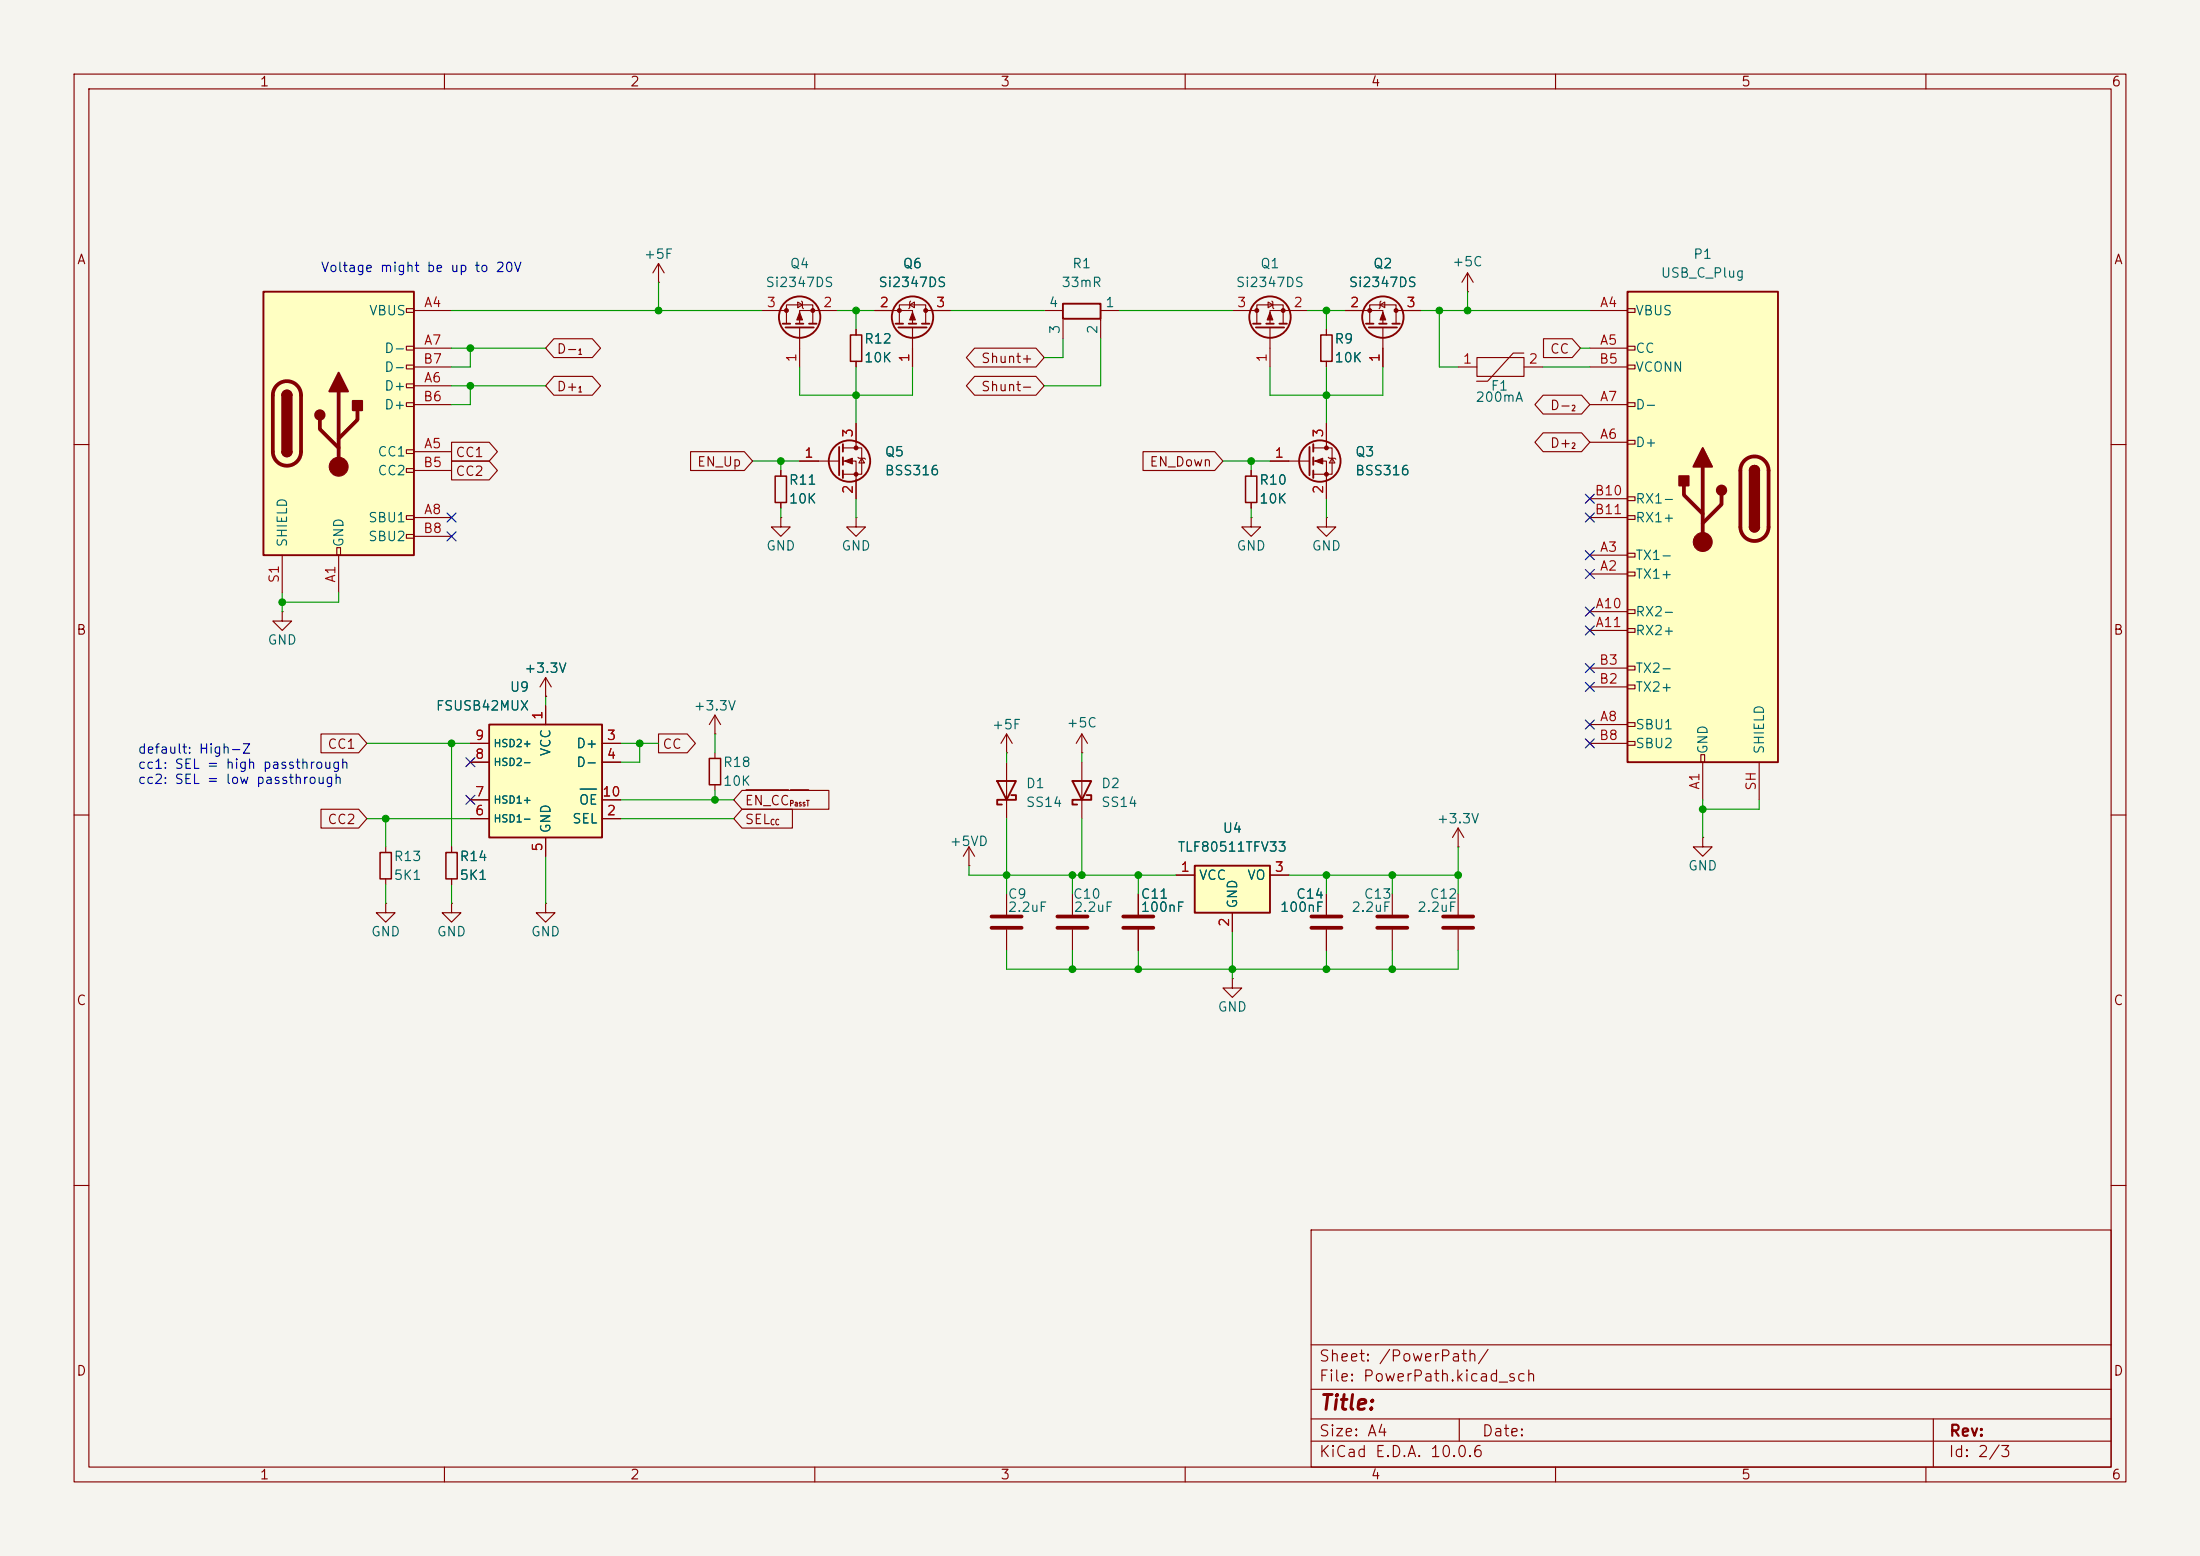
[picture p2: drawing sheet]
<svg xmlns="http://www.w3.org/2000/svg" width="297mm" height="210mm" viewBox="0 0 297 210" stroke-linecap="round" stroke-linejoin="round" font-family="sans-serif">
<path d="M0 0h297v210h-297z" fill="#f5f4ef" stroke="#f5f4ef" stroke-width=".14"/>
<g fill="none" stroke="#840000" stroke-width=".15">
<path d="M10 10h277v190h-277zM12 12h273v186h-273zM60 10v2M110 10v2M160 10v2M210 10v2M260 10v2M88.9 38.1h.1M88.9 35.6l-.8 1.2M88.9 35.6l.8 1.2M88.9 35.6v2.5M198.1 39.4h.1"/>
<path d="M198.1 36.8l-.7 1.3M198.1 36.8l.8 1.3M198.1 36.8v2.6M102.9 41.9h3.3M106.2 43.7v-2.6h3.5v2.6M107.7 40.8l.6 .3-.6 .4zM107.9 44.2v5.3M108.2 40.6l.1 .2v.7l.2 .2M113 41.9h-5.1v1.8M115.6 44.5v.7M115.6 48.8v.7M115.6 57.2v3.3"/>
<path d="M118.1 41.9h5.1v1.8M121.4 43.7v-2.6h3.6v2.6M122.8 41.1l.6-.3v.7zM122.9 40.6l-.1 .2v.7l-.1 .2M123.2 44.2v5.3M125 41.9h3.3M10 60h2M107.9 62.2h5.4M113.8 60.5h2.5v3.5h-2.5M113.8 62.2h1.8v5.1M115.8 61.7l.2 .1h.7l.1 .2M116.3 61.8l.4 .7h-.7z"/>
<path d="M285 60h2M135.9 99.1v2.5M135.9 99.1l-.8 1.2M135.9 99.1l.8 1.2M146 99.1l-.7 1.2M146 99.1l.8 1.2M146 99.1v2.5M10 110h2M96.5 101.6v.8M96.5 105.9v.8M130.8 116.8h.1M130.8 114.3l-.8 1.3"/>
<path d="M130.8 114.3l.8 1.3M130.8 114.3v2.5M135.9 101.6h.1M135.9 102.9v7.6M146 101.6h.1M146 102.9v7.6M196.8 114.3h.1M196.8 111.8l-.7 1.2M196.8 111.8l.8 1.2M196.8 111.8v2.5M229.9 113v1.3h1.2l-1.2 1.3-1.3-1.3h1.3M229.9 113h.1"/>
<path d="M285 110h2M52.1 121.9v1.3h1.2l-1.2 1.3-1.3-1.3h1.3M52.1 121.9h.1M61 121.9v1.3h1.2l-1.2 1.3-1.3-1.3h1.3M61 121.9h.1M73.7 121.9v1.3h1.2l-1.2 1.3-1.3-1.3h1.3M73.7 121.9h.1M135.9 120.7v2.7M135.9 125.5v2.8M144.8 120.7v2.7M144.8 125.5v2.8M153.7 120.7v2.7"/>
<path d="M153.7 125.5v2.8M166.4 132.1v1.3h1.2l-1.2 1.2-1.3-1.2h1.3M166.4 132.1h.1M179.1 120.7v2.7M179.1 125.5v2.8M188 120.7v2.7M188 125.5v2.8M196.8 120.7v2.7M196.8 125.5v2.8M10 160h2M177 166h108v32h-108zM285 160h2"/>
<path d="M60 198v2M110 198v2M160 198v2M177 194.5h108M177 191.5h108M177 187.5h108M177 181.5h108M197 191.5v3M210 198v2M260 198v2M261 191.5v6.5"/>
</g>
<g fill="none" stroke="#840000" stroke-width=".25">
<path d="M105.7 43.7h1M106 44.2h3.9M107.4 43.7h1.1M109.2 43.7h1M113.8 59.9v1.1M120.9 43.7h1M121.3 44.2h3.8M122.7 43.7h1M124.5 43.7h1M113.3 60.3v3.8M113.8 61.7v1M113.8 63.5v1"/>
<path d="M134.6 105.4h2.6l-1.3 2.6zM136.5 107.3h.7v.7h-2.6v.6h.7M144.8 105.4h2.5l-1.3 2.6zM146.7 107.3h.6v.7h-2.5v.6h.6"/>
<circle cx="107.9" cy="42.8" r="2.79"/>
<circle cx="123.2" cy="42.8" r="2.79"/>
<circle cx="114.7" cy="62.2" r="2.79"/>
</g>
<g fill="#840000" stroke="#840000" stroke-width=".15">
<path d="M107.9 42.2l.4 1h-.7z"/>
<path d="M123.2 42.2l.4 1h-.8z"/>
<path d="M114 62.2l1.1-.4v.8z"/>
<circle cx="106.2" cy="41.9" r=".25"/>
<circle cx="109.7" cy="41.9" r=".25"/>
<circle cx="125" cy="41.9" r=".25"/>
<circle cx="121.4" cy="41.9" r=".25"/>
<circle cx="115.6" cy="60.5" r=".25"/>
<circle cx="115.6" cy="64" r=".25"/>
</g>
<path d="M133.9 123.7h4M133.9 125.2h4M142.7 123.7h4.1M142.7 125.2h4.1M151.6 123.7h4.1M151.6 125.2h4.1M177 123.7h4.1M177 125.2h4.1M185.9 123.7h4.1M185.9 125.2h4.1M194.8 123.7h4.1M194.8 125.2h4.1" fill="none" stroke="#840000" stroke-width=".51"/>
<path d="M114.8 45.2h1.5v3.6h-1.5zM95.8 102.4h1.5v3.5h-1.5z" fill="none" stroke="#840000" stroke-width=".2"/>
<path d="M161.3 116.8h10.1v6.4h-10.1z" fill="#ffffc2"/>
<g fill="none" stroke="#840000" stroke-width=".25">
<path d="M169.2 43.7h1M169.5 44.2h3.9M170.9 43.7h1.1M172.7 43.7h1M161.3 116.8h10.1v6.4h-10.1z"/>
<circle cx="171.4" cy="42.8" r="2.79"/>
</g>
<path d="M166.4 41.9h3.3M169.7 43.7v-2.6h3.5v2.6M171.2 40.8l.6 .3-.6 .4zM171.4 44.2v5.3M171.7 40.6l.1 .2v.7l.2 .2M176.5 41.9h-5.1v1.8M179.1 69.9v1.2h1.2l-1.2 1.3-1.3-1.3h1.3M179.1 69.9h.1M158.7 118.1h2.6M171.4 118.1h2.6M166.4 123.2v2.5" fill="none" stroke="#840000" stroke-width=".15"/>
<g fill="#840000" stroke="#840000" stroke-width=".15">
<path d="M171.4 42.2l.4 1h-.7z"/>
<circle cx="169.7" cy="41.9" r=".25"/>
<circle cx="173.2" cy="41.9" r=".25"/>
</g>
<path d="M219.7 39.4h20.3v63.5h-20.3z" fill="#ffffc2"/>
<g fill="none" stroke="#840000" stroke-width=".15">
<path d="M179.1 44.5v.7M179.1 48.8v.7M179.1 57.2v3.3M196.8 49.5h2.6M199.4 48.3h6.3v2.5h-6.3zM205.7 47.7h-1.4l-3.5 3.8h-1.5M205.7 49.5h2.6M214.6 41.9h5.1M214.6 47h5.1M214.6 59.7h5.1M214.6 54.6h5.1M214.6 49.5h5.1"/>
<path d="M219.7 41.7h1v.5h-1zM219.7 46.7h1v.5h-1zM219.7 49.3h1v.5h-1zM219.7 54.4h1v.5h-1zM219.7 59.4h1v.5h-1zM105.4 69.9v1.2h1.3l-1.3 1.3-1.3-1.3h1.3M105.4 69.9h.1M105.4 63.5v.8M105.4 67.8v.8M115.6 69.9v1.2h1.2l-1.2 1.3-1.3-1.3h1.3M115.6 69.9h.1M168.9 63.5v.8"/>
<path d="M168.9 67.8v.8M171.4 62.2h5.4M177.3 60.5h2.5v3.5h-2.5M177.3 62.2h1.8v5.1M179.3 61.7l.2 .1h.7l.1 .2M179.8 61.8l.4 .7h-.7zM214.6 77.5h5.1M214.6 74.9h5.1M214.6 67.3h5.1M214.6 69.9h5.1M219.7 67.1h1v.5h-1zM219.7 69.6h1v.5h-1z"/>
<path d="M219.7 74.7h1v.5h-1zM219.7 77.2h1v.5h-1zM73.7 94h.1M73.7 91.4l-.8 1.3M73.7 91.4l.7 1.3M73.7 91.4v2.6M96.5 99.1h.1M96.5 96.5l-.7 1.3M96.5 96.5l.8 1.3M96.5 96.5v2.6M214.6 97.8h5.1M214.6 82.6h5.1"/>
<path d="M214.6 85.1h5.1M214.6 92.7h5.1M214.6 90.2h5.1M219.7 82.3h1v.5h-1zM219.7 84.8h1v.5h-1zM219.7 89.9h1v.5h-1zM219.7 92.5h1v.5h-1zM219.7 97.5h1v.5h-1zM52.1 114.3v.8M52.1 118.6v.8M61 114.3v.8M61 118.6v.8"/>
<path d="M214.6 100.3h5.1M219.7 100.1h1v.5h-1zM229.6 101.9h.5v1h-.5zM229.9 102.9v5.1M237.5 102.9v5.1"/>
</g>
<g fill="none" stroke="#840000" stroke-width=".25">
<path d="M219.7 39.4h20.3v63.5h-20.3zM177.3 59.9v1.1M176.8 60.3v3.8M177.3 61.7v1M177.3 63.5v1M236.2 63.5a.64 .64 0 0 1 .7-.6 .64 .64 0 0 1 .6 .6M236.2 71.1a.64 .64 0 0 0 .7 .7 .64 .64 0 0 0 .6-.7"/>
<circle cx="178.2" cy="62.2" r="2.79"/>
</g>
<path d="M227.3 65.5v1.3l2.6 2.5M229.9 63v10.2M232.4 66.8v1.3l-2.5 2.5M235.5 62.2a1.9 1.9 0 0 1 2.1-.5 1.9 1.9 0 0 1 1.2 1.8v7.6a1.91 1.91 0 0 1-1.9 1.9 1.91 1.91 0 0 1-2-1.9v-7.6a1.9 1.9 0 0 1 .6-1.3z" fill="none" stroke="#840000" stroke-width=".51"/>
<g fill="#840000" stroke="#840000" stroke-width=".25">
<path d="M236.2 63.5h1.3v7.6h-1.3z"/>
<path d="M236.4 63.1a.64 .64 0 0 1 .7-.2 .64 .64 0 0 1 .4 .6h-1.3z"/>
<path d="M236.2 71.1h1.3a.64 .64 0 0 1-.6 .7 .64 .64 0 0 1-.7-.7z"/>
<path d="M229.9 60.5l1.2 2.5h-2.5z"/>
<path d="M226.7 64.3h1.3v1.2h-1.3z"/>
<circle cx="232.4" cy="66.2" r=".63"/>
</g>
<g fill="#840000" stroke="#840000" stroke-width=".15">
<path d="M177.5 62.2l1.1-.4v.8z"/>
<circle cx="229.9" cy="73.2" r="1.27"/>
<circle cx="179.1" cy="60.5" r=".25"/>
<circle cx="179.1" cy="64" r=".25"/>
</g>
<path d="M178.3 45.2h1.5v3.6h-1.5zM104.6 64.3h1.6v3.5h-1.6zM168.1 64.3h1.6v3.5h-1.6zM51.3 115.1h1.5v3.5h-1.5zM60.2 115.1h1.5v3.5h-1.5z" fill="none" stroke="#840000" stroke-width=".2"/>
<path d="M35.6 39.4h20.3v35.5h-20.3z" fill="#ffffc2"/>
<g fill="none" stroke="#840000" stroke-width=".15">
<path d="M54.9 41.7h1v.5h-1zM54.9 46.7h1v.5h-1zM54.9 49.3h1v.5h-1zM54.9 51.8h1v.5h-1zM54.9 54.4h1v.5h-1zM55.9 41.9h5.1M55.9 52.1h5.1M55.9 47h5.1M55.9 54.6h5.1M55.9 49.5h5.1M38.1 74.9v5.1M45.5 73.9h.5v1h-.5z"/>
<path d="M45.7 74.9v5.1M54.9 60.7h1v.5h-1zM54.9 63.2h1v.6h-1zM54.9 69.6h1v.5h-1zM54.9 72.1h1v.5h-1zM55.9 61h5.1M55.9 69.9h5.1M55.9 63.5h5.1M55.9 72.4h5.1"/>
</g>
<path d="M35.6 39.4h20.3v35.5h-20.3zM38.1 53.3a.64 .64 0 0 1 .6-.6 .64 .64 0 0 1 .7 .6M38.1 61a.64 .64 0 0 0 .6 .6 .64 .64 0 0 0 .7-.6" fill="none" stroke="#840000" stroke-width=".25"/>
<path d="M37.4 52a1.9 1.9 0 0 1 2.1-.4 1.9 1.9 0 0 1 1.1 1.7v7.7a1.91 1.91 0 0 1-1.9 1.9 1.91 1.91 0 0 1-1.9-1.9v-7.7a1.9 1.9 0 0 1 .6-1.3zM43.2 56.6v1.3l2.5 2.6M45.7 52.8v10.2M48.3 55.4v1.2l-2.6 2.6" fill="none" stroke="#840000" stroke-width=".51"/>
<g fill="#840000" stroke="#840000" stroke-width=".25">
<path d="M38.1 53.3h1.3v7.7h-1.3z"/>
<path d="M38.3 52.9a.64 .64 0 0 1 .7-.1 .64 .64 0 0 1 .4 .5h-1.3z"/>
<path d="M38.1 61h1.3a.64 .64 0 0 1-.7 .6 .64 .64 0 0 1-.6-.6z"/>
<path d="M45.7 50.3l1.3 2.5h-2.6z"/>
<path d="M47.6 54.1h1.3v1.3h-1.3z"/>
<circle cx="43.2" cy="56" r=".63"/>
</g>
<circle cx="45.7" cy="63" r="1.27" fill="#840000" stroke="#840000" stroke-width=".15"/>
<path d="M66 97.8h15.3v15.2h-15.3z" fill="#ffffc2"/>
<g fill="none" stroke="#840000" stroke-width=".25">
<path d="M143.5 41h5.1v2h-5.1zM184.4 43.7h1M184.8 44.2h3.8M186.2 43.7h1M188 43.7h1M66 97.8h15.3v15.2h-15.3z"/>
<circle cx="186.7" cy="42.8" r="2.79"/>
</g>
<g fill="none" stroke="#840000" stroke-width=".15">
<path d="M61 59.7h5l1.2 1.3-1.2 1.2h-5zM74.8 50.8h5.2l1.1 1.3-1.1 1.2h-5.2l-1.1-1.2zM74.8 45.7h5.2l1.1 1.3-1.1 1.3h-5.2l-1.1-1.3zM115.6 44.5v.7M115.6 48.8v.7M115.6 57.2v2.5M118.1 41.9h2.5M123.2 47v2.5M125.7 41.9h2.6M131.6 50.8h8.3l1.1 1.3-1.1 1.2h-8.3l-1.1-1.2zM131.6 47h8.3l1.1 1.3-1.1 1.2h-8.3l-1.1-1.2zM141 41.9h2.5"/>
<path d="M143.5 43.2v2.5M148.6 42v1.3M148.6 41.9h2.5M148.6 43.2v2.5M179.1 44.5v.7M179.1 48.8v.7M179.1 57.2v2.5M181.6 41.9h5.1v1.8M184.9 43.7v-2.6h3.6v2.6M186.3 41.1l.6-.3v.7zM186.4 40.6l-.1 .2v.7l-.1 .2M186.7 44.2v5.3"/>
<path d="M188.5 41.9h3.3M208.3 53.3h5.2l1.1 1.3-1.1 1.3h-5.2l-1.1-1.3zM208.3 58.4h5.2l1.1 1.3-1.1 1.3h-5.2l-1.1-1.3zM208.4 45.7h3.8l1.2 1.3-1.2 1.3h-3.8zM61 62.2h5l1.2 1.3-1.2 1.3h-5zM93.2 61h7.3l1.1 1.2-1.1 1.3h-7.3zM105.4 63.5v.8M105.4 67.8v.8M107.9 62.2h2.6M115.6 64.8v2.5M154.3 61h9.7l1.1 1.2-1.1 1.3h-9.7zM168.9 69.9v1.2h1.3l-1.3 1.3-1.3-1.3h1.3"/>
<path d="M168.9 69.9h.1M168.9 63.5v.8M168.9 67.8v.8M171.4 62.2h2.6M179.1 64.8v2.5M38.1 82.6v1.2h1.3l-1.3 1.3-1.3-1.3h1.3M38.1 82.6h.1M43.3 99.1h5.1l1.1 1.2-1.1 1.3h-5.1zM73.7 94h.1M73.7 95.3v2.5M88.9 99.1h3.9l1.1 1.2-1.1 1.3h-3.9zM43.3 109.2h5.1l1.1 1.3-1.1 1.3h-5.1z"/>
<path d="M61 114.3v.8M61 118.6v.8M63.5 110.5h2.5M63.5 100.3h2.5M63.5 102.9h2.5M63.5 108h2.5M73.7 113v2.6M81.3 110.5h2.5M81.3 100.3h2.5M81.3 102.9h2.5M81.3 108h2.5M100.2 106.7h11.7v2.5h-11.7l-1.1-1.2z"/>
<path d="M100.2 109.2h6.8v2.6h-6.8l-1.1-1.3zM100.7 106.6h5.7M106.7 106.6h2.5M158.7 118.1h2.6M171.4 118.1h2.6M153.7 120.7v2.7M153.7 125.5v2.8M166.4 123.2v2.5M179.1 120.7v2.7M179.1 125.5v2.8"/>
</g>
<path d="M78.3 106.5h2.2" fill="none" stroke="#006464" stroke-width=".15"/>
<g fill="#840000" stroke="#840000" stroke-width=".15">
<path d="M186.7 42.2l.4 1h-.8z"/>
<circle cx="188.5" cy="41.9" r=".25"/>
<circle cx="184.9" cy="41.9" r=".25"/>
</g>
<g fill="none" stroke="#009600" stroke-width=".15">
<path d="M88.9 38.1v3.8M198.1 39.4v2.5M61 41.9h41.9M61 47h12.7M61 52.1h12.7M63.5 47v2.5h-2.5M63.5 52.1v2.5h-2.5M107.9 49.5v3.8h15.3v-3.8M113 41.9h5.1M115.6 41.9v2.6M115.6 49.5v7.7M128.3 41.9h12.7"/>
<path d="M143.5 45.7v2.6h-2.5M148.6 45.7v6.4h-7.6M151.1 41.9h15.3M171.4 49.5v3.8h15.3v-3.8M176.5 41.9h5.1M179.1 41.9v2.6M179.1 49.5v7.7M191.8 41.9h22.8M194.3 41.9v7.6h2.5M208.3 49.5h6.3M213.4 47h1.2M101.6 62.2h6.3"/>
<path d="M105.4 62.2v1.3M105.4 68.6v1.3M115.6 67.3v2.6M165.1 62.2h6.3M168.9 62.2v1.3M168.9 68.6v1.3M179.1 67.3v2.6M38.1 80v2.6M45.7 80v1.3h-7.6M73.7 94v1.3M96.5 99.1v2.5M49.5 100.3h14"/>
<path d="M49.5 110.5h14M52.1 110.5v3.8M52.1 119.4v2.5M61 100.3v14M61 119.4v2.5M73.7 115.6v6.3M83.8 100.3h5.1M83.8 108h15.3M83.8 110.5h15.3M86.4 100.3v2.6h-2.6M96.5 106.7v1.3M130.8 116.8v1.3h27.9"/>
<path d="M135.9 101.6v1.3M135.9 110.5v10.2M144.8 118.1v2.6M146 101.6v1.3M146 110.5v7.6M153.7 118.1v2.6M174 118.1h22.8M179.1 118.1v2.6M188 118.1v2.6M196.8 114.3v6.4M229.9 108v5M237.5 108v1.2h-7.6"/>
<path d="M135.9 128.3v2.5h60.9v-2.5M144.8 128.3v2.5M153.7 128.3v2.5M166.4 125.7v6.4M179.1 128.3v2.5M188 128.3v2.5"/>
</g>
<g fill="none" stroke="#000084" stroke-width=".15">
<path d="M60.4 69.2l1.2 1.3M60.4 71.8l1.2 1.2M61.6 69.2l-1.2 1.3M61.6 71.8l-1.2 1.2M214 76.9l1.2 1.2M214 74.3l1.2 1.2M214 69.2l1.2 1.3M214 66.7l1.2 1.2M215.2 76.9l-1.2 1.2M215.2 74.3l-1.2 1.2M215.2 69.2l-1.2 1.3M215.2 66.7l-1.2 1.2"/>
<path d="M214 84.5l1.2 1.2M214 99.7l1.2 1.2M214 81.9l1.2 1.3M214 92.1l1.2 1.2M214 89.6l1.2 1.2M214 97.2l1.2 1.2M215.2 84.5l-1.2 1.2M215.2 99.7l-1.2 1.2M215.2 81.9l-1.2 1.3M215.2 92.1l-1.2 1.2M215.2 89.6l-1.2 1.2M215.2 97.2l-1.2 1.2"/>
<path d="M62.9 107.3l1.2 1.3M62.9 102.3l1.2 1.2M64.1 107.3l-1.2 1.3M64.1 102.3l-1.2 1.2"/>
</g>
<g fill="#009600" stroke="#009600" stroke-width=".14">
<circle cx="52.1" cy="110.5" r=".46"/>
<circle cx="61" cy="100.3" r=".46"/>
<circle cx="196.8" cy="118.1" r=".46"/>
<circle cx="179.1" cy="118.1" r=".46"/>
<circle cx="188" cy="118.1" r=".46"/>
<circle cx="188" cy="130.8" r=".46"/>
<circle cx="179.1" cy="130.8" r=".46"/>
<circle cx="229.9" cy="109.2" r=".46"/>
<circle cx="166.4" cy="130.8" r=".46"/>
<circle cx="115.6" cy="53.3" r=".46"/>
<circle cx="115.6" cy="41.9" r=".46"/>
<circle cx="105.4" cy="62.2" r=".46"/>
<circle cx="179.1" cy="41.9" r=".46"/>
<circle cx="179.1" cy="53.3" r=".46"/>
<circle cx="168.9" cy="62.2" r=".46"/>
<circle cx="198.1" cy="41.9" r=".46"/>
<circle cx="194.3" cy="41.9" r=".46"/>
<circle cx="96.5" cy="108" r=".46"/>
<circle cx="146" cy="118.1" r=".46"/>
<circle cx="153.7" cy="118.1" r=".46"/>
<circle cx="144.8" cy="130.8" r=".46"/>
<circle cx="153.7" cy="130.8" r=".46"/>
<circle cx="135.9" cy="118.1" r=".46"/>
<circle cx="144.8" cy="118.1" r=".46"/>
<circle cx="63.5" cy="52.1" r=".46"/>
<circle cx="88.9" cy="41.9" r=".46"/>
<circle cx="38.1" cy="81.3" r=".46"/>
<circle cx="86.4" cy="100.3" r=".46"/>
<circle cx="63.5" cy="47" r=".46"/>
</g>
<text font-size="2" fill="#840000" x="178" y="190.8">Title:</text>
<g font-size="1.5" fill="#840000">
<text x="178" y="184.1">Sheet: /PowerPath/</text>
<text x="178" y="186.8">File: PowerPath.kicad_sch</text>
<text x="178" y="197">KiCad E.D.A. 10.0.6</text>
<text x="178" y="194.2">Size: A4</text>
<text x="200" y="194.2">Date:</text>
<text x="263" y="197">Id: 2/3</text>
<text x="263" y="194.2">Rev:</text>
</g>
<g font-size="1.3" fill="#840000">
<text x="35" y="12">1</text>
<text x="85" y="12">2</text>
<text x="135" y="12">3</text>
<text x="185" y="12">4</text>
<text x="235" y="12">5</text>
<text x="285" y="12">6</text>
<text x="10.3" y="36">A</text>
<text x="285.3" y="36">A</text>
<text x="75.1" y="53.1">D+</text>
<text x="75.1" y="48">D-</text>
<text x="132.4" y="53.1">Shunt-</text>
<text x="132.4" y="49.3">Shunt+</text>
<text x="209.2" y="48">CC</text>
<text x="209.2" y="55.7">D-</text>
<text x="61.4" y="64.6">CC2</text>
<text x="61.4" y="62">CC1</text>
<text x="94" y="63.3">EN_Up</text>
<text x="155.1" y="63.3">EN_Down</text>
<text x="209.2" y="60.7">D+</text>
<text x="10.2" y="86">B</text>
<text x="285.2" y="86">B</text>
<text x="44.1" y="101.4">CC1</text>
<text x="89.3" y="101.4">CC</text>
<text x="44.1" y="111.5">CC2</text>
<text x="100.5" y="109">EN_CC</text>
<text x="100.5" y="111.5">SEL</text>
<text x="10.2" y="136">C</text>
<text x="285.2" y="136">C</text>
<text x="10.2" y="186">D</text>
<text x="285.2" y="186">D</text>
<text x="35" y="200">1</text>
<text x="85" y="200">2</text>
<text x="135" y="200">3</text>
<text x="185" y="200">4</text>
<text x="235" y="200">5</text>
<text x="285" y="200">6</text>
</g>
<g font-size="1.3" fill="#006464">
<text x="86.8" y="35.3">+5F</text>
<text x="228.5" y="35.3">P1</text>
<text x="103.3" y="39.1">Si2347DS</text>
<text x="106.6" y="36.5">Q4</text>
<text x="118.5" y="39.1">Si2347DS</text>
<text x="121.8" y="36.5">Q6</text>
<text x="141.5" y="41.8">4</text>
<text x="143.2" y="39.1">33mR</text>
<text x="144.7" y="36.5">R1</text>
<text x="149.1" y="41.8">1</text>
<text x="166.8" y="39.1">Si2347DS</text>
<text x="170.1" y="36.5">Q1</text>
<text x="182" y="39.1">Si2347DS</text>
<text x="185.3" y="36.5">Q2</text>
<text x="196" y="36.3">+5C</text>
<text x="224.1" y="37.8">USB_C_Plug</text>
<text x="49.7" y="42.9">VBUS</text>
<text x="51.8" y="48">D-</text>
<text x="116.6" y="46.7">R12</text>
<text x="143.4" y="45.2" transform="rotate(-90 143.4 45.2)">3</text>
<text x="148.5" y="45.2" transform="rotate(-90 148.5 45.2)">2</text>
<text x="180.1" y="46.7">R9</text>
<text x="220.7" y="42.9">VBUS</text>
<text x="220.7" y="48">CC</text>
<text x="51.8" y="53">D+</text>
<text x="51.8" y="50.5">D-</text>
<text x="116.6" y="49.2">10K</text>
<text x="180.1" y="49.2">10K</text>
<text x="201.2" y="53">F1</text>
<text x="220.7" y="50.5">VCONN</text>
<text x="51.8" y="55.6">D+</text>
<text x="199.1" y="54.6">200mA</text>
<text x="220.7" y="55.6">D-</text>
<text x="50.9" y="61.9">CC1</text>
<text x="50.9" y="64.5">CC2</text>
<text x="106.4" y="65.7">R11</text>
<text x="119.4" y="61.9">Q5</text>
<text x="119.4" y="64.5">BSS316</text>
<text x="169.9" y="65.7">R10</text>
<text x="182.9" y="61.9">Q3</text>
<text x="182.9" y="64.5">BSS316</text>
<text x="220.7" y="60.7">D+</text>
<text x="49.6" y="70.8">SBU1</text>
<text x="106.4" y="68.3">10K</text>
<text x="169.9" y="68.3">10K</text>
<text x="220.7" y="68.3">RX1-</text>
<text x="220.7" y="70.8">RX1+</text>
<text x="39.1" y="73.9" transform="rotate(-90 39.1 73.9)">SHIELD</text>
<text x="46.7" y="73.9" transform="rotate(-90 46.7 73.9)">GND</text>
<text x="49.6" y="73.4">SBU2</text>
<text x="103.3" y="74.6">GND</text>
<text x="113.5" y="74.6">GND</text>
<text x="166.8" y="74.6">GND</text>
<text x="177" y="74.6">GND</text>
<text x="220.7" y="75.9">TX1-</text>
<text x="220.7" y="78.4">TX1+</text>
<text x="220.7" y="83.5">RX2-</text>
<text x="36" y="87.3">GND</text>
<text x="220.7" y="86.1">RX2+</text>
<text x="68.7" y="93.7">U9</text>
<text x="70.7" y="91.1">+3.3V</text>
<text x="220.7" y="93.7">TX2+</text>
<text x="220.7" y="91.1">TX2-</text>
<text x="58.8" y="96.2">FSUSB42MUX</text>
<text x="77.7" y="101.3">D+</text>
<text x="93.6" y="96.2">+3.3V</text>
<text x="133.8" y="98.8">+5F</text>
<text x="143.9" y="98.5">+5C</text>
<text x="220.7" y="98.8">SBU1</text>
<text x="220.7" y="101.3">SBU2</text>
<text x="230.8" y="101.9" transform="rotate(-90 230.8 101.9)">GND</text>
<text x="238.5" y="101.9" transform="rotate(-90 238.5 101.9)">SHIELD</text>
<text x="74.6" y="102.2" transform="rotate(-90 74.6 102.2)">VCC</text>
<text x="77.7" y="103.8">D-</text>
<text x="97.5" y="103.8">R18</text>
<text x="97.5" y="106.4">10K</text>
<text x="138.4" y="106.7">D1</text>
<text x="148.6" y="106.7">D2</text>
<text x="74.6" y="112.5" transform="rotate(-90 74.6 112.5)">GND</text>
<text x="77.2" y="111.5">SEL</text>
<text x="78.1" y="108.9">OE</text>
<text x="138.4" y="109.2">SS14</text>
<text x="148.6" y="109.2">SS14</text>
<text x="165" y="112.7">U4</text>
<text x="193.9" y="111.5">+3.3V</text>
<text x="53.1" y="116.5">R13</text>
<text x="53.1" y="119.1">5K1</text>
<text x="62" y="116.5">R14</text>
<text x="62" y="119.1">5K1</text>
<text x="128.1" y="114.5">+5VD</text>
<text x="158.9" y="115.3">TLF80511TFV33</text>
<text x="161.8" y="119.1">VCC</text>
<text x="168.3" y="119.1">VO</text>
<text x="227.8" y="117.8">GND</text>
<text x="136" y="121.6">C9</text>
<text x="136" y="123.4">2.2uF</text>
<text x="144.8" y="121.6">C10</text>
<text x="144.9" y="123.4">2.2uF</text>
<text x="153.9" y="121.6">C11</text>
<text x="153.9" y="123.4">100nF</text>
<text x="167.3" y="122.7" transform="rotate(-90 167.3 122.7)">GND</text>
<text x="172.7" y="123.4">100nF</text>
<text x="174.9" y="121.6">C14</text>
<text x="182.4" y="123.4">2.2uF</text>
<text x="184" y="121.6">C13</text>
<text x="191.2" y="123.4">2.2uF</text>
<text x="192.9" y="121.6">C12</text>
<text x="50" y="126.7">GND</text>
<text x="58.9" y="126.7">GND</text>
<text x="71.6" y="126.7">GND</text>
<text x="164.3" y="136.9">GND</text>
</g>
<g font-size="1.3" fill="#0000c2">
<text x="43.2" y="37">Voltage might be up to 20V</text>
<text x="18.5" y="102">default: High-Z</text>
<text x="18.5" y="104.1">cc1: SEL = high passthrough</text>
<text x="18.5" y="106.1">cc2: SEL = low passthrough</text>
</g>
<g font-size="1.3" fill="#a90000">
<text x="57.1" y="41.8">A4</text>
<text x="103.4" y="41.8">3</text>
<text x="111" y="41.8">2</text>
<text x="118.6" y="41.8">2</text>
<text x="126.3" y="41.8">3</text>
<text x="166.9" y="41.8">3</text>
<text x="174.5" y="41.8">2</text>
<text x="182.1" y="41.8">2</text>
<text x="189.8" y="41.8">3</text>
<text x="215.9" y="41.8">A4</text>
<text x="57.1" y="46.9">A7</text>
<text x="215.9" y="46.9">A5</text>
<text x="57.1" y="49.4">B7</text>
<text x="57.1" y="51.9">A6</text>
<text x="107.8" y="49" transform="rotate(-90 107.8 49)">1</text>
<text x="123.1" y="49" transform="rotate(-90 123.1 49)">1</text>
<text x="171.3" y="49" transform="rotate(-90 171.3 49)">1</text>
<text x="186.6" y="49" transform="rotate(-90 186.6 49)">1</text>
<text x="197.4" y="49.4">1</text>
<text x="206.3" y="49.4">2</text>
<text x="215.8" y="49.4">B5</text>
<text x="57.1" y="54.5">B6</text>
<text x="115.4" y="59.2" transform="rotate(-90 115.4 59.2)">3</text>
<text x="178.9" y="59.2" transform="rotate(-90 178.9 59.2)">3</text>
<text x="215.9" y="59.6">A6</text>
<text x="215.9" y="54.5">A7</text>
<text x="57.1" y="63.4">B5</text>
<text x="57.1" y="60.8">A5</text>
<text x="108.5" y="62.1">1</text>
<text x="172" y="62.1">1</text>
<text x="57.1" y="69.7">A8</text>
<text x="115.4" y="66.8" transform="rotate(-90 115.4 66.8)">2</text>
<text x="178.9" y="66.8" transform="rotate(-90 178.9 66.8)">2</text>
<text x="215.2" y="67.2">B10</text>
<text x="215.2" y="69.7">B11</text>
<text x="57.1" y="72.3">B8</text>
<text x="215.9" y="77.3">A2</text>
<text x="215.9" y="74.8">A3</text>
<text x="38" y="78.8" transform="rotate(-90 38 78.8)">S1</text>
<text x="45.6" y="78.7" transform="rotate(-90 45.6 78.7)">A1</text>
<text x="215.3" y="82.4">A10</text>
<text x="215.3" y="85">A11</text>
<text x="215.8" y="92.6">B2</text>
<text x="215.8" y="90">B3</text>
<text x="64" y="100.2">9</text>
<text x="73.5" y="97.3" transform="rotate(-90 73.5 97.3)">1</text>
<text x="81.8" y="100.2">3</text>
<text x="215.8" y="100.2">B8</text>
<text x="215.9" y="97.7">A8</text>
<text x="64" y="107.8">7</text>
<text x="64" y="102.7">8</text>
<text x="81.2" y="107.8">10</text>
<text x="81.8" y="102.7">4</text>
<text x="229.7" y="106.7" transform="rotate(-90 229.7 106.7)">A1</text>
<text x="237.4" y="106.8" transform="rotate(-90 237.4 106.8)">SH</text>
<text x="64" y="110.4">6</text>
<text x="81.8" y="110.4">2</text>
<text x="73.5" y="115" transform="rotate(-90 73.5 115)">5</text>
<text x="159.3" y="118">1</text>
<text x="172" y="118">3</text>
<text x="166.2" y="125.2" transform="rotate(-90 166.2 125.2)">2</text>
</g>
<g font-size="1" fill="#006464">
<text x="66.5" y="101.1">HSD2+</text>
<text x="66.5" y="103.6">HSD2-</text>
<text x="66.5" y="111.2">HSD1-</text>
<text x="66.5" y="108.7">HSD1+</text>
</g>
<g font-size=".8" fill="#840000">
<text x="78" y="53.1">1</text>
<text x="78" y="48.1">1</text>
<text x="212.1" y="55.7">2</text>
<text x="212.1" y="60.8">2</text>
<text x="103.9" y="111.6">CC</text>
<text x="106.5" y="109">PassT</text>
</g>
</svg>
